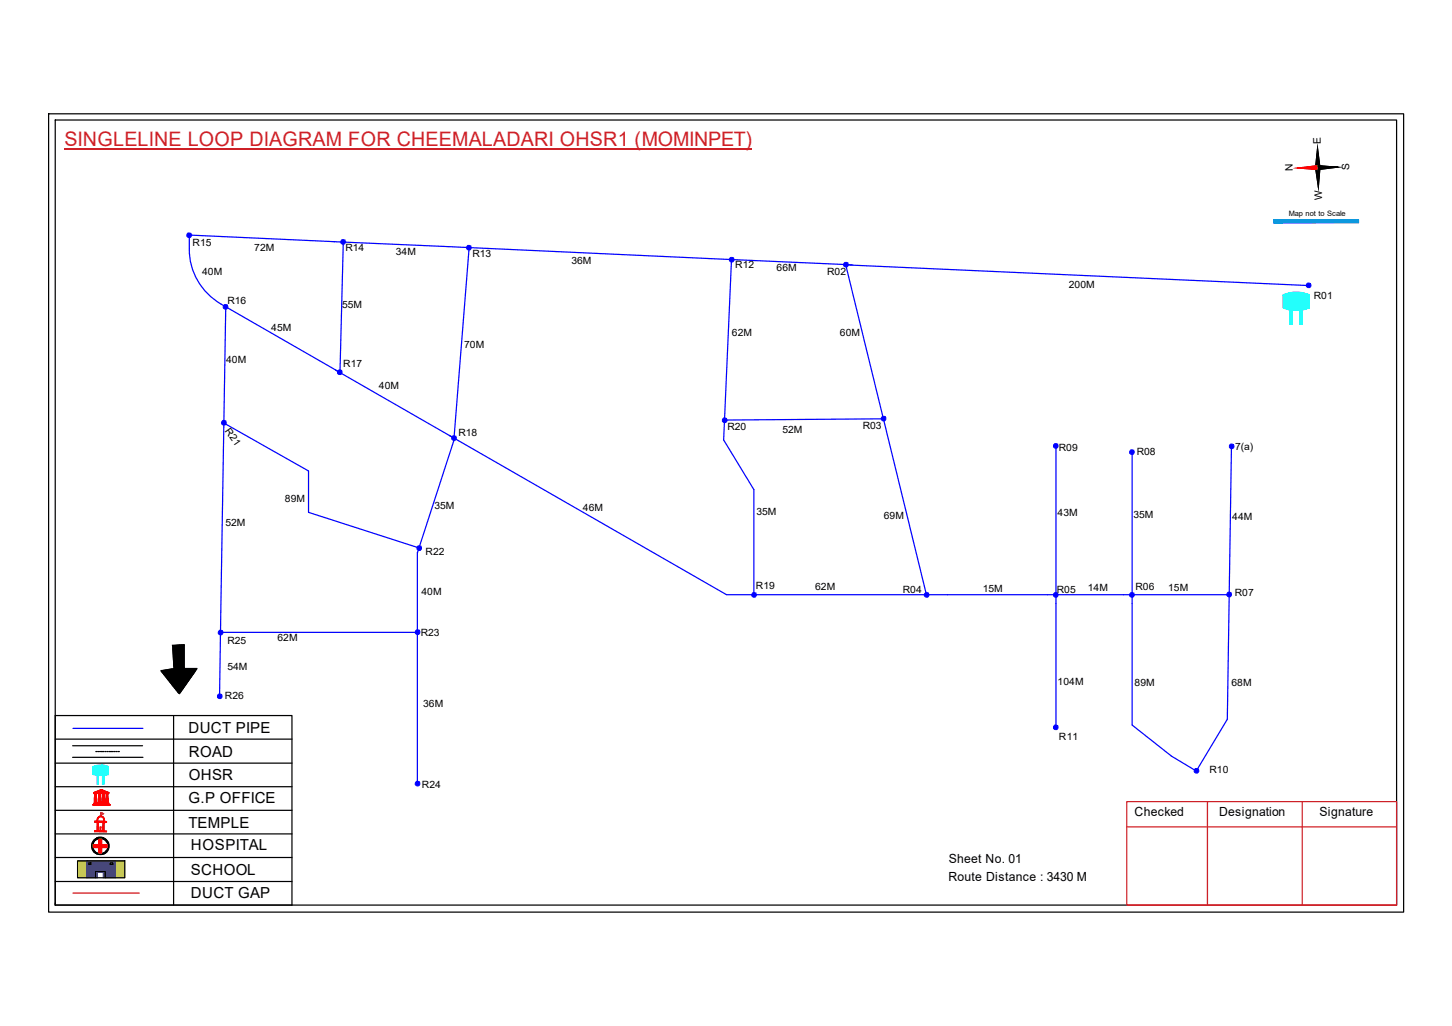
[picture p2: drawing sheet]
<svg xmlns="http://www.w3.org/2000/svg" width="297mm" height="210mm" viewBox="0 0 297 210" stroke-linecap="round" stroke-linejoin="round" font-family="sans-serif">
<path d="M11.3 151.2h48.4M11.3 156.1h48.4M14.9 152.6h14.3M14.9 154.9h14.3M35.5 146.4v38.8M11.3 175.4h48.4M11.3 161h48.4M11.3 165.8h48.4M11.3 170.6h48.4M11.3 180.3h48.4" fill="none" stroke="#000" stroke-width=".25"/>
<path d="M21 158.6h.3v1.8h-.3z" fill-rule="evenodd" fill="#0ffffc"/>
<path d="M21 158.6h.3v1.8h-.3z" fill="none" stroke="#0ffffc" stroke-width=".2"/>
<path d="M19.9 158.6h.2v1.8h-.2z" fill-rule="evenodd" fill="#0ffffc"/>
<path d="M19 156.9l1.6-.4 1.5 .3v1.6l-1.5 .3-1.6-.4zM19.9 158.6h.2v1.8h-.2z" fill="none" stroke="#0ffffc" stroke-width=".2"/>
<path d="M19 156.8a4 4 0 0 1 3.1 0v1.7a5.6 5.6 0 0 1-3 0z" fill-rule="evenodd" fill="#0ffffc"/>
<path d="M19 156.8a4 4 0 0 1 3.1 0v1.7a5.6 5.6 0 0 1-3 0z" fill="none" stroke="#0ffffc" stroke-width=".2"/>
<path d="M19 164.6h3.5v.2h-3.5zM19.2 164.3h3.1v.2h-3.1zM19.2 162.1l1.5-.6 1.6 .7zM19.3 162.4l.6-.1-.2 .1 .1 1.7h-.5l.1-1.7zM19.3 164.2h2.8v.1h-2.8zM19.5 162.1l1.2-.5 1.3 .5zM20.1 162.3h.5v1.8h-.5zM20.7 161.7l.2 .1-.2 .3zM20.9 162.3h.5v1.8h-.5zM21.6 162.3l.6 .1h-.1v1.7h-.4l.1-1.7z" fill="none" stroke="#f00" stroke-width=".2"/>
<path d="M21.6 162.3h.5v1.8h-.5z" fill-rule="evenodd" fill="#f00"/>
<path d="M21.6 162.3h.5v1.8h-.5z" fill="none" stroke="#f00" stroke-width=".2"/>
<path d="M20.9 162.3h.5v1.8h-.5z" fill-rule="evenodd" fill="#f00"/>
<path d="M20.9 162.3h.5v1.8h-.5z" fill="none" stroke="#f00" stroke-width=".2"/>
<path d="M20.1 162.3h.5v1.8h-.5z" fill-rule="evenodd" fill="#f00"/>
<path d="M20.1 162.3h.5v1.8h-.5z" fill="none" stroke="#f00" stroke-width=".2"/>
<path d="M19.3 162.3h.5v1.8h-.5z" fill-rule="evenodd" fill="#f00"/>
<path d="M19.3 162.3h.5v1.8h-.5z" fill="none" stroke="#f00" stroke-width=".2"/>
<path d="M20.6 161.7h.4v.4h-.4z" fill-rule="evenodd" fill="#f00"/>
<path d="M19 164.6h3.6v.2h-3.6zM19 164.7h3.6M19.2 164.3h3.1v.2h-3.1zM19.2 164.4h3.1M19.3 164.2h2.8v.1h-2.8zM19.3 164.3h2.8M20.6 161.7h.4v.4h-.4z" fill="none" stroke="#f00" stroke-width=".2"/>
<path d="M19.2 162.1l1-.4a.94 .94 0 0 1 1.1 0l1 .4v.2h-3.1zM19.9 162.1h.7l-.1-.3zM21 161.8l-.1 .3h.7z" fill-rule="evenodd" fill="#f00"/>
<path d="M19.2 162.1l1-.4a.94 .94 0 0 1 1.1 0l1 .4v.2h-3.1zM19.9 162.1l.6-.3 .1 .3zM20.1 168.1h1l-.1 1.9-.9-.1zM20.1 167.2a.73 .73 0 0 1 .9-.2 .73 .73 0 0 1 .4 .9v.2h.4v.1h-.5v1.7l.5 .1v.2l-2.5-.1v-.2h.6v-1.8h-.5v-.1h.5v-.4zM20.1 167.3a.55 .55 0 0 1 1 0l.2 .8-1.4-.1zM20.5 169.2l.1 .6zM20.6 166.5l.1 .5zM21 161.8l.6 .3h-.7z" fill="none" stroke="#f00" stroke-width=".2"/>
<path d="M20.6 166.2l.6 .3-.5 .3z" fill="none" stroke="#e66000" stroke-width=".2"/>
<path d="M20 167.2a.8 .8 0 0 1 1.4 .3v.5l.4 .1v.1l-.5 .1v1.5l.1 .2h.4v.2h-2.5v-.3l.6-.1v-1.6h-.6v-.2h.5zM20.1 167.4l-.2 .6h1.3l-.1-.6-.2-.3h-.5zM20.1 168.3v1.6h.9v-1.7zM20.4 169.2h.3l-.1 .7h-.2z" fill-rule="evenodd" fill="#f00"/>
<path d="M20 167.2a.8 .8 0 0 1 1.4 .3v.5l.4 .1v.1l-.5 .1v1.5l.1 .2h.4v.2h-2.5v-.3l.6-.1v-1.6h-.6v-.2h.5zM20.1 167.4l.3-.3h.5l.2 .3 .1 .6h-1.3zM20.1 168.3l.9-.1v1.7h-.9zM20.4 169.2h.3l-.1 .7h-.2z" fill="none" stroke="#f00" stroke-width=".2"/>
<path d="M20.6 166.5v.5z" fill="#f00"/>
<path d="M20.6 166.5v.5z" fill="none" stroke="#f00" stroke-width=".2"/>
<path d="M20.6 166.5v.5z" fill="#f00"/>
<path d="M20.6 166.5v.5z" fill="none" stroke="#f00" stroke-width=".2"/>
<path d="M20.6 166.5v.5z" fill="#f00"/>
<path d="M20.6 166.5v.5zM20.6 166.5v.5" fill="none" stroke="#f00" stroke-width=".2"/>
<path d="M20.7 166.8l-.1 .2z" fill="#f00"/>
<path d="M20.7 166.8l-.1 .2z" fill="none" stroke="#f00" stroke-width=".2"/>
<path d="M20.7 166.8v.2z" fill="#f00"/>
<path d="M20.7 166.8v.2z" fill="none" stroke="#f00" stroke-width=".2"/>
<path d="M20.6 167h.1z" fill="#f00"/>
<path d="M20.6 167h.1z" fill="none" stroke="#f00" stroke-width=".2"/>
<path d="M20.6 167h.1z" fill="#f00"/>
<path d="M20.6 167h.1z" fill="none" stroke="#f00" stroke-width=".2"/>
<path d="M20.6 166.2l.6 .3-.6 .3z" fill-rule="evenodd" fill="#e66000"/>
<path d="M20.6 166.2l.6 .3-.6 .3z" fill="none" stroke="#e66000" stroke-width=".2"/>
<path d="M11.3 146.4h48.4v38.8h-48.4zM19.6 153.8h.3M20.1 153.8h.3M20.5 153.8h.4M21 153.8h.3M21.5 153.8h.2M21.9 153.8h.2M22.3 153.8h.3M22.7 153.8h.4M23.2 153.8h.3M23.7 153.8h.2M24.1 153.8h.3" fill="none" stroke="#000" stroke-width=".25"/>
<path d="M14.9 149h14.3" fill="none" stroke="#00f" stroke-width=".25"/>
<g fill="none" stroke="#000" stroke-width=".2">
<path d="M19.3 172a1.38 1.38 0 0 1 2.4 .2 1.49 1.49 0 0 1-.8 2.4 1.59 1.59 0 0 1-1.7-.8 1.59 1.59 0 0 1 .1-1.8z"/>
<circle cx="20.5" cy="173" r="1.81"/>
<circle cx="20.5" cy="173.1" r="1.78"/>
<circle cx="20.5" cy="173.1" r="1.59"/>
</g>
<path d="M18.7 173a1.81 1.81 0 0 1 3.6 0 1.81 1.81 0 0 1-3.6 0zM19.3 172a1.55 1.55 0 0 0 .1 2.2 1.55 1.55 0 0 0 2.1 0 1.55 1.55 0 0 0 .2-2.1 1.44 1.44 0 0 0-2.4-.1z" fill-rule="evenodd" fill="#000"/>
<path d="M19.1 172.8h1.2v-1.1h.5v1.1h1.1v.6h-1.1v1.1h-.5v-1.1h-1.2z" fill="none" stroke="#f00" stroke-width=".25"/>
<path d="M19.1 172.8h1.1v-1.1h.6v1.1h1.1v.6h-1.1v1.1h-.6v-1.1h-1.1z" fill-rule="evenodd" fill="#f00"/>
<path d="M19.1 172.8h1.1v-1.1h.6v1.1h1.1v.6h-1.1v1.1h-.6v-1.1h-1.1z" fill="none" stroke="#f00" stroke-width=".2"/>
<path d="M14.9 182.7h13.6" fill="none" stroke="#f00" stroke-width=".25"/>
<path d="M15.9 176.1h1.9v3.5h-1.9zM23.6 176.1h1.9v3.5h-1.9z" fill-rule="evenodd" fill="#c8c92d"/>
<path d="M15.9 176.1h1.9v3.5h-1.9zM23.6 176.1h1.9v3.5h-1.9z" fill="none" stroke="#c8c92d" stroke-width=".2"/>
<path d="M17.7 176.1h5.9v3.5h-2.5v-1.1h-1.2v1.1h-2.2zM18.2 176.5v.4h.3v-.4zM22.6 176.5v.4h.4v-.4z" fill-rule="evenodd" fill="#293189"/>
<path d="M17.7 176.1h5.9v3.5h-2.5v-1.1h-1.2v1.1h-2.2zM18.2 176.5h.3v.4h-.3zM22.6 176.5h.4v.4h-.4z" fill="none" stroke="#293189" stroke-width=".2"/>
<path d="M9.9 23.3h277.2v163.3h-277.2zM11.3 24.6h274.4v160.6h-274.4zM273.7 34.2l-8.2 .2M15.9 176.1h9.6v3.5h-9.6zM18.2 176.5h.4v.4h-.4zM19.5 179.6v-1.3h2v1.3M22.6 176.5h.5v.4h-.5zM11.3 184.8v.4" fill="none" stroke="#000" stroke-width=".25"/>
<path d="M13.2 30.4h140.7M230.5 164h55.2v21.2h-55.2zM230.5 169.2h55.2M247 164v21.2M266.4 164v21.2" fill="none" stroke="#cd2027" stroke-width=".25"/>
<path d="M269.1 34.3h.9l-.3 4.1zM269.5 30.2l.5 4.1h-.9z" fill="#000"/>
<path d="M269.1 34.3h.9l-.3 4.1zM269.5 30.2l.5 4.1h-.9z" fill="none" stroke="#000" stroke-width=".2"/>
<path d="M265.5 34.4l4.1-.5v.8z" fill="#f00"/>
<path d="M265.5 34.4l4.1-.5v.8z" fill="none" stroke="#f00" stroke-width=".2"/>
<path d="M269.6 33.9l4.1 .3-4.1 .5zM269.1 34.3h.9l-.3 4.1zM269.5 30.2l.5 4.1h-.9z" fill="#000"/>
<path d="M269.1 34.3h.9l-.3 4.1zM269.5 30.2l.5 4.1h-.9zM269.6 33.9l4.1 .3-4.1 .5z" fill="none" stroke="#000" stroke-width=".2"/>
<path d="M273.7 34.2l-8.2 .2" fill="none" stroke="#000" stroke-width=".25"/>
<path d="M265.5 34.4l4.1-.5v.8z" fill="#f00"/>
<path d="M265.5 34.4l4.1-.5v.8z" fill="none" stroke="#f00" stroke-width=".2"/>
<path d="M269.6 33.9l4.1 .3-4.1 .5z" fill="#000"/>
<path d="M269.6 33.9l4.1 .3-4.1 .5z" fill="none" stroke="#000" stroke-width=".2"/>
<path d="M269.6 34.3l-4.1 .1" fill="none" stroke="#f00" stroke-width=".25"/>
<path d="M273.7 34.2l-4.1 .1" fill="none" stroke="#000" stroke-width=".25"/>
<path d="M260.6 45h17.2v.6h-17.2z" fill-rule="evenodd" fill="#0093dd"/>
<path d="M260.6 45h17.2v.6h-17.2z" fill="none" stroke="#0093dd" stroke-width=".2"/>
<path d="M260.6 45h17.3v.6h-17.3z" fill="none" stroke="#0093dd" stroke-width=".25"/>
<path d="M70.2 49.5l-.6 26.7-24.3-14a12.9 12.9 0 0 1-6.6-11.3v-2.8l135.7 6.1M96 50.7l-3.2 39.5-7.4 22.9v47.2M149.6 53.1l-1.6 36.9 6.2 10.2v21.5M267.7 58.4l-94.7-4.2 16.5 67.5M46.2 62.7l-1.3 79.9M68.6 75.7l24.3 14M45.8 86.5l17.3 9.9v8.4l22.6 7.3M91.9 89.1l56.7 32.6h102.9M216 91.2v57.6M251.9 91.3l-.8 55.9-6.4 10.5-5.1-3-8-6.4v-55.8M45.1 129.4h40.3" fill="none" stroke="#00f" stroke-width=".25"/>
<circle cx="38.7" cy="48.1" r=".49" fill="#00f"/>
<circle cx="38.7" cy="48.1" r=".49" fill="none" stroke="#00f" stroke-width=".2"/>
<circle cx="70.2" cy="49.4" r=".49" fill="#00f"/>
<circle cx="70.2" cy="49.4" r=".49" fill="none" stroke="#00f" stroke-width=".2"/>
<circle cx="95.9" cy="50.6" r=".49" fill="#00f"/>
<circle cx="95.9" cy="50.6" r=".49" fill="none" stroke="#00f" stroke-width=".2"/>
<circle cx="46.2" cy="62.7" r=".49" fill="#00f"/>
<circle cx="46.2" cy="62.7" r=".49" fill="none" stroke="#00f" stroke-width=".2"/>
<circle cx="69.5" cy="76.1" r=".49" fill="#00f"/>
<circle cx="69.5" cy="76.1" r=".49" fill="none" stroke="#00f" stroke-width=".2"/>
<circle cx="45.8" cy="86.4" r=".49" fill="#00f"/>
<circle cx="45.8" cy="86.4" r=".49" fill="none" stroke="#00f" stroke-width=".2"/>
<circle cx="85.4" cy="129.3" r=".49" fill="#00f"/>
<circle cx="85.4" cy="129.3" r=".49" fill="none" stroke="#00f" stroke-width=".2"/>
<circle cx="85.8" cy="112.1" r=".49" fill="#00f"/>
<circle cx="85.8" cy="112.1" r=".49" fill="none" stroke="#00f" stroke-width=".2"/>
<circle cx="92.9" cy="89.6" r=".49" fill="#00f"/>
<circle cx="92.9" cy="89.6" r=".49" fill="none" stroke="#00f" stroke-width=".2"/>
<circle cx="85.4" cy="160.3" r=".49" fill="#00f"/>
<circle cx="85.4" cy="160.3" r=".49" fill="none" stroke="#00f" stroke-width=".2"/>
<circle cx="154.3" cy="121.7" r=".49" fill="#00f"/>
<circle cx="154.3" cy="121.7" r=".49" fill="none" stroke="#00f" stroke-width=".2"/>
<circle cx="189.6" cy="121.7" r=".49" fill="#00f"/>
<circle cx="189.6" cy="121.7" r=".49" fill="none" stroke="#00f" stroke-width=".2"/>
<circle cx="149.7" cy="53.1" r=".49" fill="#00f"/>
<circle cx="149.7" cy="53.1" r=".49" fill="none" stroke="#00f" stroke-width=".2"/>
<circle cx="173.1" cy="54.1" r=".49" fill="#00f"/>
<circle cx="173.1" cy="54.1" r=".49" fill="none" stroke="#00f" stroke-width=".2"/>
<circle cx="267.7" cy="58.3" r=".49" fill="#00f"/>
<circle cx="267.7" cy="58.3" r=".49" fill="none" stroke="#00f" stroke-width=".2"/>
<circle cx="216" cy="121.7" r=".49" fill="#00f"/>
<circle cx="216" cy="121.7" r=".49" fill="none" stroke="#00f" stroke-width=".2"/>
<circle cx="231.6" cy="121.7" r=".49" fill="#00f"/>
<circle cx="231.6" cy="121.7" r=".49" fill="none" stroke="#00f" stroke-width=".2"/>
<circle cx="216" cy="148.8" r=".49" fill="#00f"/>
<circle cx="216" cy="148.8" r=".49" fill="none" stroke="#00f" stroke-width=".2"/>
<circle cx="244.8" cy="157.6" r=".49" fill="#00f"/>
<circle cx="244.8" cy="157.6" r=".49" fill="none" stroke="#00f" stroke-width=".2"/>
<circle cx="216" cy="91.2" r=".49" fill="#00f"/>
<circle cx="216" cy="91.2" r=".49" fill="none" stroke="#00f" stroke-width=".2"/>
<circle cx="231.6" cy="92.5" r=".49" fill="#00f"/>
<circle cx="231.6" cy="92.5" r=".49" fill="none" stroke="#00f" stroke-width=".2"/>
<circle cx="252" cy="91.3" r=".49" fill="#00f"/>
<circle cx="252" cy="91.3" r=".49" fill="none" stroke="#00f" stroke-width=".2"/>
<path d="M180.7 85.7l-32.5 .2" fill="none" stroke="#00f" stroke-width=".25"/>
<circle cx="180.8" cy="85.6" r=".49" fill="#00f"/>
<circle cx="180.8" cy="85.6" r=".49" fill="none" stroke="#00f" stroke-width=".2"/>
<circle cx="148.3" cy="85.9" r=".49" fill="#00f"/>
<circle cx="148.3" cy="85.9" r=".49" fill="none" stroke="#00f" stroke-width=".2"/>
<path d="M35.3 132l2.4-.1v4.8h2.6l-.7 1.2-2.9 4-3.7-4.6v-.1l2.6-.5z" fill-rule="evenodd" fill="#000"/>
<path d="M35.3 132l2.4-.1v4.8h2.6l-.7 1.2-2.9 4-3.7-4.6v-.1l2.6-.5z" fill="none" stroke="#000" stroke-width=".2"/>
<path d="M35.3 132.1l2.3-.2v4.9h2.7l-3.6 5.1-3.7-4.7 2.6-.4z" fill="none" stroke="#000" stroke-width=".25"/>
<circle cx="45.1" cy="129.4" r=".49" fill="#00f"/>
<circle cx="45.1" cy="129.4" r=".49" fill="none" stroke="#00f" stroke-width=".2"/>
<circle cx="45" cy="142.4" r=".49" fill="#00f"/>
<circle cx="45" cy="142.4" r=".49" fill="none" stroke="#00f" stroke-width=".2"/>
<circle cx="251.5" cy="121.6" r=".49" fill="#00f"/>
<circle cx="251.5" cy="121.6" r=".49" fill="none" stroke="#00f" stroke-width=".2"/>
<path d="M265.9 63.2h.5v3.2h-.5z" fill-rule="evenodd" fill="#0ffffc"/>
<path d="M265.9 63.2h.5v3.2h-.5z" fill="none" stroke="#0ffffc" stroke-width=".2"/>
<path d="M263.9 63.2h.5v3.2h-.5z" fill-rule="evenodd" fill="#0ffffc"/>
<path d="M262.5 60.4a6.7 6.7 0 0 1 5.3-.1v2.7a7 7 0 0 1-5.3-.1zM263.9 63.2h.5v3.2h-.5z" fill="none" stroke="#0ffffc" stroke-width=".2"/>
<path d="M262.5 60.3a7 7 0 0 1 5.3 0v2.8a7.5 7.5 0 0 1-5.3-.1z" fill-rule="evenodd" fill="#0ffffc"/>
<path d="M262.5 60.3a7 7 0 0 1 5.3 0v2.8a7.5 7.5 0 0 1-5.3-.1z" fill="none" stroke="#0ffffc" stroke-width=".2"/>
<text font-size="4.1" fill="#cd2027" x="13.2" y="29.9">SINGLELINE LOOP DIAGRAM FOR CHEEMALADARI OHSR1 (MOMINPET)</text>
<g font-size="3.1">
<text x="38.6" y="150">DUCT PIPE</text>
<text x="38.6" y="154.9">ROAD</text>
<text x="38.6" y="159.5">OHSR</text>
<text x="38.6" y="164.3">G.P OFFICE</text>
<text x="38.6" y="169.3">TEMPLE</text>
<text x="39.1" y="173.9">HOSPITAL</text>
<text x="39.1" y="179">SCHOOL</text>
<text x="39.1" y="183.8">DUCT GAP</text>
</g>
<g font-size="2.6">
<text x="232.1" y="167">Checked</text>
<text x="249.4" y="167">Designation</text>
<text x="270" y="167">Signature</text>
<text x="194.1" y="176.6">Sheet No. 01</text>
<text x="194" y="180.3">Route Distance : 3430 M</text>
</g>
<g font-size="2.1">
<text x="270.2" y="29.5" transform="rotate(-91 270.2 29.5)">E</text>
<text x="264.5" y="35.1" transform="rotate(-91 264.5 35.1)">N</text>
<text x="276.1" y="34.8" transform="rotate(-91 276.1 34.8)">S</text>
<text x="270.5" y="40.9" transform="rotate(-91 270.5 40.9)">W</text>
</g>
<g font-size="2">
<text x="39.4" y="50.4">R15</text>
<text x="52" y="51.4">72M</text>
<text x="70.7" y="51.4">R14</text>
<text x="81" y="52.2">34M</text>
<text x="96.6" y="52.7">R13</text>
<text x="116.9" y="53.9">36M</text>
<text x="41.4" y="56.2">40M</text>
<text x="150.4" y="54.9">R12</text>
<text x="158.9" y="55.5">66M</text>
<text x="169.2" y="56.3">R02</text>
<text x="218.6" y="58.9">200M</text>
<text x="46.5" y="62.2">R16</text>
<text x="70" y="63.1">55M</text>
<text x="268.8" y="61.1">R01</text>
<text x="55.5" y="67.7">45M</text>
<text x="95" y="71.3">70M</text>
<text x="149.7" y="68.8">62M</text>
<text x="171.8" y="68.7">60M</text>
<text x="46.3" y="74.3">40M</text>
<text x="70.2" y="75">R17</text>
<text x="77.5" y="79.5">40M</text>
<text x="45.9" y="88.1" transform="rotate(55 45.9 88.1)">R21</text>
<text x="93.8" y="89.2">R18</text>
<text x="148.8" y="88">R20</text>
<text x="160.1" y="88.6">52M</text>
<text x="176.5" y="87.8">R03</text>
<text x="216.6" y="92.2">R09</text>
<text x="232.5" y="93.1">R08</text>
<text x="252.7" y="92">7(a)</text>
<text x="46.1" y="107.5">52M</text>
<text x="58.3" y="102.8">89M</text>
<text x="88.9" y="104.1">35M</text>
<text x="119.2" y="104.5">46M</text>
<text x="154.7" y="105.4">35M</text>
<text x="180.8" y="106.1">69M</text>
<text x="216.4" y="105.5">43M</text>
<text x="231.9" y="106">35M</text>
<text x="252.1" y="106.3">44M</text>
<text x="87.1" y="113.5">R22</text>
<text x="86.2" y="121.7">40M</text>
<text x="154.6" y="120.5">R19</text>
<text x="166.7" y="120.7">62M</text>
<text x="184.7" y="121.2">R04</text>
<text x="201" y="121.2">15M</text>
<text x="216.2" y="121.2">R05</text>
<text x="222.5" y="121">14M</text>
<text x="232.3" y="120.7">R06</text>
<text x="239" y="121">15M</text>
<text x="252.6" y="121.9">R07</text>
<text x="46.5" y="131.8">R25</text>
<text x="56.8" y="131.1">62M</text>
<text x="86.1" y="130.2">R23</text>
<text x="46.5" y="137.1">54M</text>
<text x="46" y="143.1">R26</text>
<text x="216.4" y="140.2">104M</text>
<text x="232.1" y="140.3">89M</text>
<text x="251.9" y="140.4">68M</text>
<text x="86.6" y="144.6">36M</text>
<text x="216.6" y="151.4">R11</text>
<text x="86.3" y="161.1">R24</text>
<text x="247.4" y="158.2">R10</text>
</g>
<text font-size="1.5" x="263.7" y="44.2">Map not to Scale</text>
</svg>
